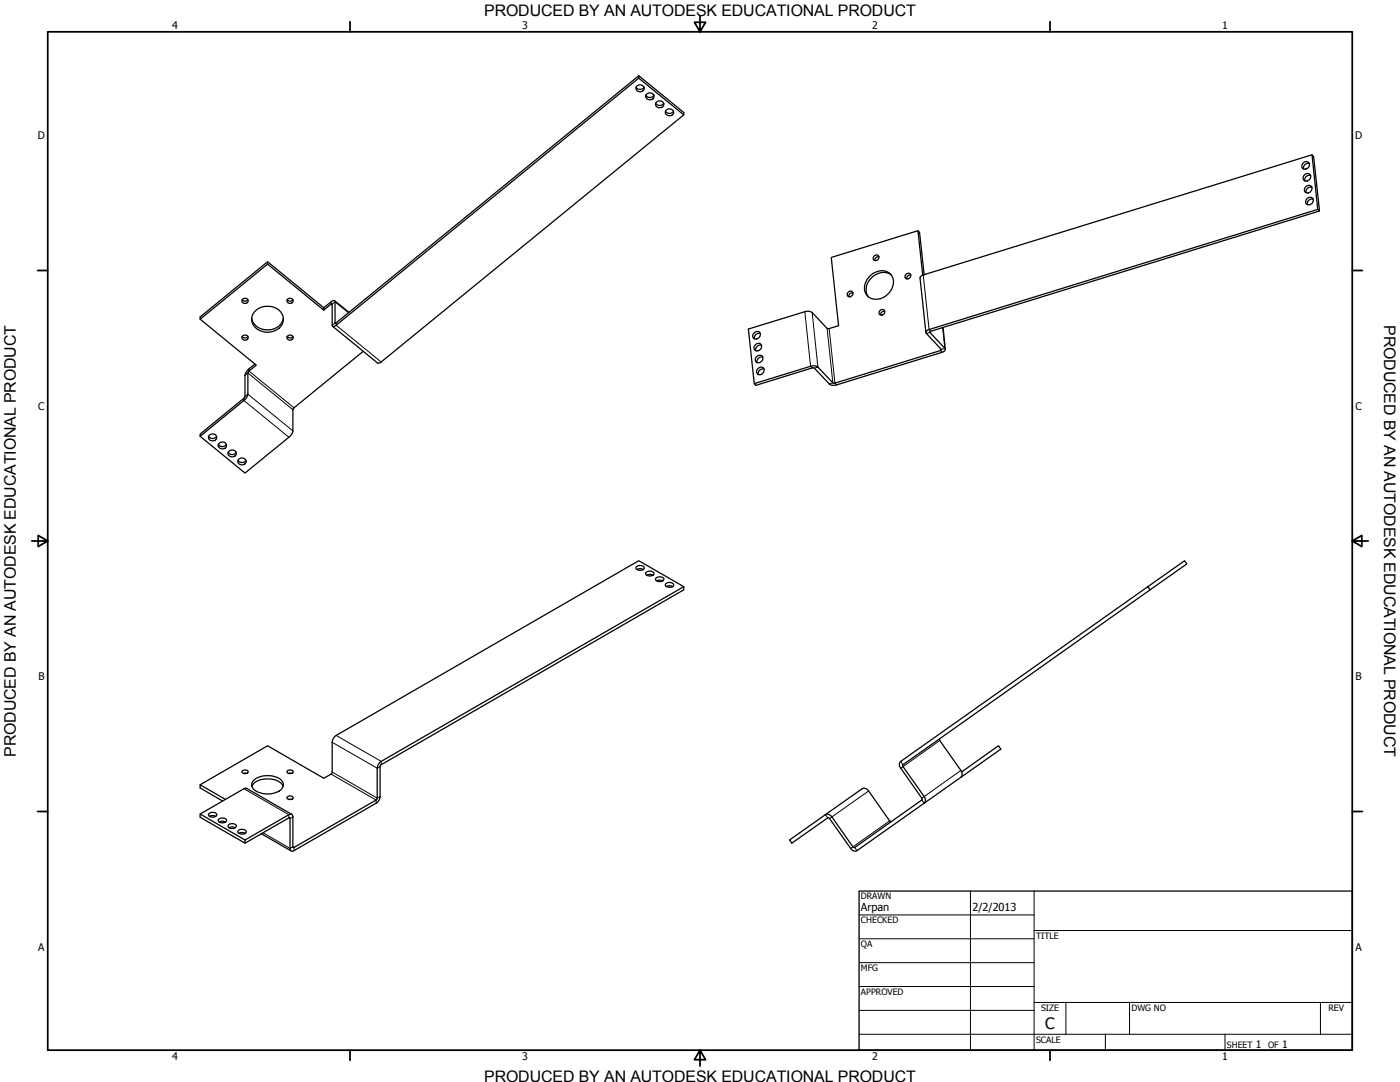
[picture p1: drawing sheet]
<svg xmlns="http://www.w3.org/2000/svg" width="559mm" height="432mm" viewBox="0 0 559 432" stroke-linecap="round" stroke-linejoin="round" font-family="sans-serif">
<!-- layer: Visible (ANSI) -->
<g fill="none" stroke="#000" stroke-width=".51">
<path d="M253.9 34.8a1.86 1.86 0 0 0 3.1 0M254.1 34.4a1.55 1.55 0 0 1 2.2-.4 1.55 1.55 0 0 1 .4 2.2 1.56 1.56 0 0 1-2.1 .2 1.56 1.56 0 0 1-.5-2zM255 30.2v1l-120.8 98.6M255 31.2l17.9 14.6M257.8 38a1.8 1.8 0 0 0 3.2 0M258 37.7a1.58 1.58 0 0 1 2.2-.5 1.58 1.58 0 0 1 .4 2.2 1.6 1.6 0 0 1-2.1 .3 1.6 1.6 0 0 1-.5-2zM261.7 41.1a1.85 1.85 0 0 0 3.2 0M261.9 40.8a1.55 1.55 0 0 1 2.3-.4 1.55 1.55 0 0 1 .3 2.2 1.57 1.57 0 0 1-2.1 .2 1.57 1.57 0 0 1-.5-2zM265.6 44.4a1.86 1.86 0 0 0 3.2 0M265.9 44a1.55 1.55 0 0 1 2.2-.4 1.55 1.55 0 0 1 .3 2.2 1.56 1.56 0 0 1-2 .2 1.56 1.56 0 0 1-.5-2zM520.3 65a1.44 1.44 0 0 1 2.3 .1 1.44 1.44 0 0 1-.8 2.1 1.38 1.38 0 0 1-2.1-.2 1.38 1.38 0 0 1 .6-2zM520.4 70.1a1.47 1.47 0 0 1 2.4-.6 1.47 1.47 0 0 1-.5 2.4 1.33 1.33 0 0 1-1.9 0 1.33 1.33 0 0 1 0-1.8z"/>
<path d="M521.3 74.4a1.43 1.43 0 0 1 2.2 .2 1.43 1.43 0 0 1-.7 2.1 1.39 1.39 0 0 1-2.1-.3 1.39 1.39 0 0 1 .6-2zM521.8 79.2a1.44 1.44 0 0 1 2.3 .1 1.44 1.44 0 0 1-.8 2.2 1.38 1.38 0 0 1-2-.3 1.38 1.38 0 0 1 .5-2zM522.6 65.3a1.83 1.83 0 0 0-2.3 2.1M523.1 70a1.84 1.84 0 0 0-2.3 2.2M523.6 74.7a1.83 1.83 0 0 0-2.3 2.2M523.7 61.8l2.3 21.8M524.1 79.5a1.83 1.83 0 0 0-2.3 2.2M366.4 92.1l1.9 17.8M526.7 84.2l-2.4-21.7-.6-.7-155.2 47.9M96.6 119.6l.4 .3a1.34 1.34 0 0 0 1.9-.3M96.9 119.3a1.14 1.14 0 0 1 1.8 0 1.14 1.14 0 0 1-.4 1.7 1.12 1.12 0 0 1-1.4-.2 1.12 1.12 0 0 1 0-1.5zM106.8 104.5v.9l-26.9 22"/>
<path d="M106.8 105.4l22.4 18.4M114.6 119.6l.3 .3a1.34 1.34 0 0 0 2-.3M340.4 116.9a1.37 1.37 0 0 0-1.6 1.5M347.5 109.9a5.3 5.3 0 0 1 8.9 1.2 6.9 6.9 0 0 1-9.6 7.5 5.7 5.7 0 0 1 .7-8.7zM348.7 102.4a1.15 1.15 0 0 1 2.1-.2 1.15 1.15 0 0 1-1 1.7 .96 .96 0 0 1-1.2-.3 .96 .96 0 0 1 .1-1.2zM350.8 102.4l-1.2 .4-.4 1.2M355.7 109.7a6.7 6.7 0 0 0-9.9 5.2 4.7 4.7 0 0 0 .8 3.5M361.4 109.7a1.15 1.15 0 0 1 2.1-.2 1.15 1.15 0 0 1-1 1.8 .96 .96 0 0 1-1.2-.4 .96 .96 0 0 1 .1-1.2zM363.5 109.7l-1.2 .4-.4 1.2M368.9 109.7l-1.9-16.9-.6-.7-34.6 10.6 2.9 27.3-3.7 1.1M96.6 134.3l.4 .3a1.34 1.34 0 0 0 1.9-.3M96.9 134a1.14 1.14 0 0 1 1.8-.1 1.14 1.14 0 0 1-.4 1.8 1.12 1.12 0 0 1-1.4-.3 1.12 1.12 0 0 1 0-1.4z"/>
<path d="M100.5 126.9a6.7 6.7 0 0 0 10.8 3.3 5.1 5.1 0 0 0 1.8-3.3M101.6 124.4a7 7 0 0 1 11.3 1.6 5.4 5.4 0 0 1-5.5 6.6 5.7 5.7 0 0 1-6.8-6.6zM114.6 134.3l.3 .3a1.34 1.34 0 0 0 2-.3M114.9 134a1.13 1.13 0 0 1 1.7 0 1.13 1.13 0 0 1-.3 1.7 1.12 1.12 0 0 1-1.4-.3 1.12 1.12 0 0 1 0-1.4zM129.2 122.8l-22.4-18.3-26.9 22v.9l22.4 18.3-2.9 2.4M132.1 120.5l-2.9 2.3v1l2.9-2.5M132.6 121.3v8.5M133.7 120.5v8.3M134.2 128.8l120.8-98.6 17.9 14.7v.9l-120.8 98.7M300.7 133.2a1.4 1.4 0 0 1 1.9-.9 1.4 1.4 0 0 1 .7 1.9 1.45 1.45 0 0 1-1.6 1.1 1.45 1.45 0 0 1-1.2-1.6zM301.6 137.5a1.43 1.43 0 0 1 2.3 .1 1.43 1.43 0 0 1-.8 2.2 1.38 1.38 0 0 1-2-.3 1.38 1.38 0 0 1 .5-2zM303.5 133a1.9 1.9 0 0 0-2.4 2.3"/>
<path d="M304 137.8a1.89 1.89 0 0 0-2.4 2.2M321.2 124.4l-22.5 6.9 2.4 21.8M324.2 124.7l5.9 6.4M353.1 124.2l-1.2 .4-.4 1.1M369.8 133.1l5.9 6.3M370.8 131.5l155.2-47.9 .7 .6-155.2 48M371.2 132.7l5.9 6.3M375.4 139.9l-42.2 13M97.3 158.9l-17.4 14.3v.9l17.4-14.3M97.8 149.7v8.5M98.9 148.8v8.5M101.7 145.3l-2.3 1.9"/>
<path d="M145 140.2l-27.7 22.6M301.8 142.6a1.47 1.47 0 0 1 2.4-.6 1.47 1.47 0 0 1-.5 2.5 1.33 1.33 0 0 1-1.9 0 1.33 1.33 0 0 1 0-1.9zM302.3 147.4a1.4 1.4 0 0 1 1.8-.9 1.4 1.4 0 0 1 .8 1.9 1.45 1.45 0 0 1-1.7 1.1 1.45 1.45 0 0 1-1.2-1.6zM304.5 142.6a1.89 1.89 0 0 0-2.4 2.1M305 147.3a1.9 1.9 0 0 0-2.4 2.2M323.5 146.2l-22.4 6.9 .6 .7 22.5-7M325.1 146.9l5.9 6.3M326.5 146.5l5.9 6.3M376 140.6l-42.1 13M79.9 174.1l17.9 14.7 17.5-14.3M83.2 174.1a1.86 1.86 0 0 0 3.2 0M83.5 173.7a1.55 1.55 0 0 1 2.2-.4 1.55 1.55 0 0 1 .3 2.2 1.56 1.56 0 0 1-2 .3 1.56 1.56 0 0 1-.5-2.1z"/>
<path d="M87.2 177.3a1.8 1.8 0 0 0 3.2 0M87.4 177a1.58 1.58 0 0 1 2.2-.5 1.58 1.58 0 0 1 .4 2.3 1.6 1.6 0 0 1-2.1 .2 1.6 1.6 0 0 1-.5-2zM116.9 163.5v8.5M91.1 180.5a1.85 1.85 0 0 0 3.2 0M91.3 180.1a1.55 1.55 0 0 1 2.2-.4 1.55 1.55 0 0 1 .4 2.2 1.57 1.57 0 0 1-2.1 .2 1.57 1.57 0 0 1-.5-2zM95 183.7a1.86 1.86 0 0 0 3.2 0M95.2 183.3a1.55 1.55 0 0 1 2.2-.4 1.55 1.55 0 0 1 .4 2.2 1.56 1.56 0 0 1-2.1 .2 1.56 1.56 0 0 1-.5-2zM254.1 226.1a1.97 1.97 0 0 1 3.1 .7 2.07 2.07 0 0 1-3.4-.1zM254.2 227.3l1-.4 1.5 .4M257.7 228.6a1.97 1.97 0 0 1 3.3 .4 2.03 2.03 0 0 1-3.3-.1zM258.1 229.6l1-.4 1.6 .4M261.9 230.6a1.97 1.97 0 0 1 3.1 .7 2.07 2.07 0 0 1-3.4-.1z"/>
<path d="M262.1 231.8l.9-.3 1.5 .3M265.9 232.9a1.97 1.97 0 0 1 3 .7 2.04 2.04 0 0 1-3.3-.2zM265.9 234.1l1.1-.4 1.5 .4M272.9 234.1l-17.9-10.3-120.8 69.7M458.2 234.1l14.6-10.3 .9 1.2-14.7 10.4M132.6 296.2v11.9M375.1 295.5l8.4 12M90 319l-10.1-5.8v1.3l8.9 5.2M96.6 307.7l1.2-.4a1 1 0 0 1 1.3 .7 1.44 1.44 0 0 1-2.6 0zM97.2 308.7h1.2M97.3 314.8l-17.4 10.1v1.2l17.9 10.4 17.5-10.1M100.5 313.8a6.8 6.8 0 0 1 7.4-2.9l3 .8a3.8 3.8 0 0 1 2.1 2.1"/>
<path d="M101 311.7a8.9 8.9 0 0 1 11.5 0 2.89 2.89 0 0 1-2.1 4.5 8.9 8.9 0 0 1-9.4-1.5 2.25 2.25 0 0 1 0-3zM114.6 318.1l.7-.4h1l.7 .7a1.5 1.5 0 0 1-2.5 0zM114.6 307.7l1.2-.4 .8 .2 .4 .5a1.44 1.44 0 0 1-2.5 0zM115.2 319h1.2M115.2 308.7h1.2M132.1 308.9l-2.9 1.7-22.4-13-26.9 15.6M150.1 319.3l-32.8 18.9M150.6 306.6v11.9M151.7 305.9v12M152.1 303.8l120.8-69.7v1.3l-120.8 69.8M344.1 314.8l-14.7 10.3M346.7 315.7l8.4 11.9"/>
<path d="M360.4 305.2l98.6-69.8-.8-1.3-98.7 69.7-.5 .7 .2 1.6 8.7 12.4M360.4 305.9l8.5 12M367.9 319.3l-26.7 18.9M383.9 308l14.6-10.4 1 1.4-16 11.2M79.9 324.9l17.9 10.3M83.5 324.6a1.92 1.92 0 0 1 3.1 .6 1.99 1.99 0 0 1-3.4 0zM83.6 325.8l1-.3 1.5 .3M87.4 326.8a1.94 1.94 0 0 1 3 .7 2.07 2.07 0 0 1-3.3 0zM87.5 328l1-.3 1.5 .3M91.1 329.4a2 2 0 0 1 3.3 .4 1.99 1.99 0 0 1-3.4-.1zM91.4 330.3l1-.3 1.5 .3M95.2 331.3a1.97 1.97 0 0 1 3.1 .7 2.07 2.07 0 0 1-3.4 0z"/>
<path d="M95.3 332.5l1-.3 1.6 .3M115.3 325.1l-17.5 10.1v1.3M115.8 326.6v12M116.9 326v11.9M150.1 320.5l-32.8 19M329.4 325.1l1.3-.1 1.3 1 8.4 11.9M329.4 325.1l-14.2 10.1 .8 1.3 14.4-10.1M331.1 326.6l8.4 12M368.9 320.5l-26.8 19"/>
<circle cx="339.4" cy="117.2" r="1.18"/>
<circle cx="115.7" cy="120.1" r="1.14"/>
<circle cx="352.1" cy="124.5" r="1.18"/>
</g>
<!-- layer: Visible Narrow (ANSI) -->
<g fill="none" stroke="#000" stroke-width=".4">
<path d="M368.5 109.7l2.3 21.8 .7 .7M132.1 120.5v.8l.5 .4M132.6 121.3l1.1-.8 5.4 4.3M133.9 129l-.2-.2-1.1 1M134.2 128.8v1l17.9 14.7M321.2 124.4l2.3 21.8 .7 .6M324.2 124.7l2.3 21.8-1.4 .4M330.1 131.1l2.3 21.7-1.4 .4M331 131.1l2.2 21.8 .7 .7M371.2 132.5l-1.4 .6M375.3 139l.1 .9 .6 .7M376.2 130.7l.9 8.3-1.4 .4"/>
<path d="M97.3 158.9v.9l18 14.7M97.8 149.7l1.1-.9 18 14.7M97.8 158.2l1.1-.9 18 14.7M99.4 147.2v.9l17.9 14.7M132.6 296.2l18 10.4 1.1-.7M134.2 293.5l17.9 10.3v1.4M375.1 295.5l-15.6 11.1M97.3 314.8l18 10.3v1.3l.5 .2 1.1-.6M132.1 308.9l18 10.4v1.2M132.6 308.1l18 10.4 1.1-.6M346.7 315.7l-15.6 10.9M359.5 303.8l.9 1.4"/>
<path d="M367.9 319.3l1 1.2M383.5 307.5l-15.6 11M105 332.4l10.8 6.2 1.1-.7 .4 .3v1.3M329.4 325.1l1 1.3M341.2 338.2l.9 1.3M355.1 327.6l-15.6 11"/>
</g>
<g fill="none" stroke="#000" stroke-width=".51">
<path d="M368.5 109.7l-.8 .5-.5 .7 2.4 21.8M132.1 120.5l1.2-.6 .4 .6M132.1 121.3h.5M132.6 129.8l.5 .5 1.1-.5M132.8 130.2l17.9 14.7 1.4-.4M133.5 120l5.8 4.7M133.7 128.8h.5M321.2 124.4l1.7-.2 1.3 .5M330.1 131.1h.9M370.8 131.5l-1.1 .8 .1 .8M371.5 132.2l-.3 .5M375.7 139.4l-.3 .5"/>
<path d="M376.4 130.7l.9 8.7M377.1 139l.1 .8-1.2 .8M97.8 158.2l-.5 .7M98.9 157.3l-.4 1.3-1.2 1.2M99.4 147.2l-1.1 1.3-.5 1.2M99.4 148.1l-.5 .7M323.5 146.2l1.7-.2 1.3 .5M324.2 146.8l.9 .1M331 153.2l.7 .5 2.2-.1M332.4 152.8l.8 .1M116.9 172l-.4 1.2-1.2 1.3M117.3 162.8l-.4 .7"/>
<path d="M134.2 293.5l-1.1 1.1-.5 1.6M375.1 294.8v.7M97.3 314.8l1.2-.2 18 10.4M132.6 308.1l-.5 .8M150.6 318.5l-.5 .8M151.7 317.9l-.4 1.5-1.2 1.1M152.1 303.8l-1.1 1.3-.4 1.5M152.1 305.2l-.4 .7M344.1 314.8l1.3-.2 1.3 1.1M360.4 305.2v.7M367.9 318.5v.8M383.5 307.5l.5 1.6-.5 1.1-14.6 10.3 .5-1.1-.5-1.5"/>
<path d="M104.3 332.7l11.9 6.9M115.3 325.1l.5-.2a.9 .9 0 0 1 1.1 1.1M115.3 326.4l.5 .2M115.8 338.6v.4a.89 .89 0 0 0 1.5 .5M116.9 337.9l.4 .3M330.4 326.4l.7 .2M339.5 338.6l1.3 1 1.3-.1M340.4 337.9l.8 .3M355.1 327.6l.8 .3"/>
</g>
<!-- layer: Border (ANSI) -->
<g fill="none" stroke="#000" stroke-width=".7">
<path d="M19 12.7h520.8v406.4h-520.8zM139.7 8.6v4.1M279.4 6.3v6.4l-2.2-3.8h4.4l-2.2 3.8M419.1 8.6v4.1M15 107.9h4M539.8 107.9h4M12.7 215.9h6.3l-3.8-2.2v4.4l3.8-2.2M539.8 215.9l3.8 2.2v-4.4l-3.8 2.2h6.3M15 323.8h4M539.8 323.8h4M139.7 419.1v4.1M279.4 419.1l2.2 3.8h-4.4l2.2-3.8v6.3"/>
<path d="M419.1 419.1v4.1"/>
</g>
<!-- layer: Title (ANSI) -->
<g fill="none" stroke="#000" stroke-width=".4">
<path d="M387.3 355.6v63.5M412.7 355.6v63.5M342.9 365.1h69.8M342.9 374.6h69.8M412.7 371.3h127.1M342.9 384.2h69.8M342.9 393.7h69.8M342.9 412.7h196.9M342.9 403.2h69.8M412.7 400h127.1M425.4 400v12.7M441.2 412.7v6.4"/>
<path d="M450.8 400v12.7M488.9 412.7v6.4M527 400v12.7"/>
</g>
<path d="M342.9 355.6h196.9v63.5h-196.9z" fill="none" stroke="#000" stroke-width=".51"/>
<g font-size="6.4">
<text x="552.4" y="129.8" transform="rotate(90 552.4 129.8)">PRODUCED BY AN AUTODESK EDUCATIONAL PRODUCT</text>
<text x="6.3" y="302" transform="rotate(-90 6.3 302)">PRODUCED BY AN AUTODESK EDUCATIONAL PRODUCT</text>
</g>
<g font-size="6.3">
<text x="193.3" y="6.3">PRODUCED BY AN AUTODESK EDUCATIONAL PRODUCT</text>
<text x="417.2" y="410.6">C</text>
<text x="193.3" y="431.8">PRODUCED BY AN AUTODESK EDUCATIONAL PRODUCT</text>
</g>
<g font-size="4.4">
<text x="343.7" y="363.5">Arpan</text>
<text x="388.1" y="363.7">2/2/2013</text>
</g>
<g font-size="4.2">
<text x="68.7" y="11.7">4</text>
<text x="208.4" y="11.7">3</text>
<text x="348.1" y="11.7">2</text>
<text x="487.8" y="11.7">1</text>
<text x="15.1" y="55.5">D</text>
<text x="540.9" y="55.5">D</text>
<text x="15.2" y="163.4">C</text>
<text x="541" y="163.4">C</text>
<text x="15.3" y="271.4">B</text>
<text x="541.1" y="271.4">B</text>
<text x="15.2" y="379.3">A</text>
<text x="541" y="379.3">A</text>
<text x="501.3" y="418.3">1</text>
<text x="511.8" y="418.3">1</text>
<text x="68.7" y="423.2">4</text>
<text x="208.4" y="423.2">3</text>
<text x="348.1" y="423.2">2</text>
<text x="487.8" y="423.2">1</text>
</g>
<g font-size="3.5">
<text x="343.7" y="358.9">DRAWN</text>
<text x="343.7" y="368.5">CHECKED</text>
<text x="413.5" y="374.6">TITLE</text>
<text x="343.7" y="378">QA</text>
<text x="343.7" y="387.5">MFG</text>
<text x="343.7" y="397.1">APPROVED</text>
<text x="415.5" y="403.4">SIZE</text>
<text x="451.6" y="403.4">DWG NO</text>
<text x="530.3" y="403.4">REV</text>
<text x="413.5" y="416.1">SCALE</text>
<text x="489.7" y="418.3">SHEET</text>
<text x="506.2" y="418.3">OF</text>
</g>
</svg>
